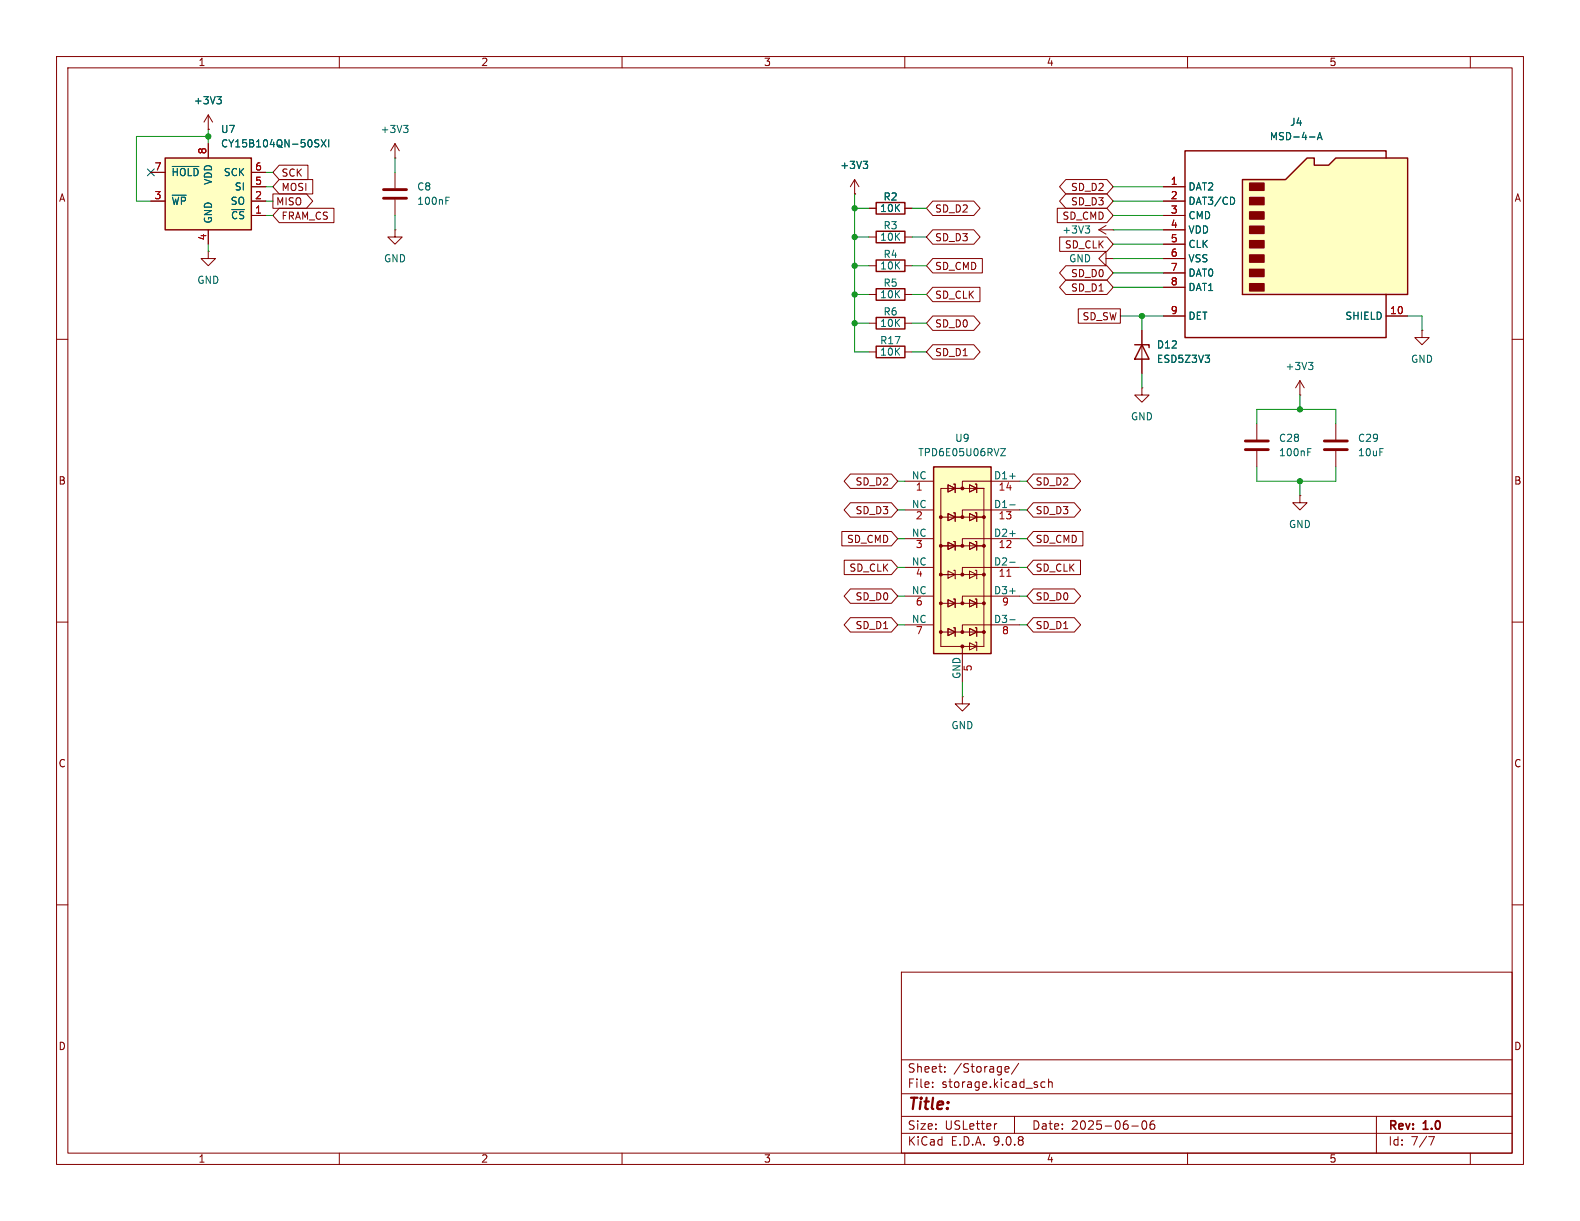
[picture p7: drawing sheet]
<svg xmlns="http://www.w3.org/2000/svg" width="279mm" height="216mm" viewBox="0 0 279 216" stroke-linecap="round" stroke-linejoin="round" font-family="sans-serif">
<g fill="none" stroke="#840000" stroke-width=".18">
<path d="M10 10h259.4v195.9h-259.4zM12 12h255.4v191.9h-255.4zM60 10v2M110 10v2M160 10v2M210 10v2M260 10v2M36.8 22.9h.1M36.8 20.3l-.7 1.3M36.8 20.3l.8 1.3M36.8 20.3v2.6M69.8 27.9h.1"/>
<path d="M69.8 25.4v2.5M69.8 30.5v2.8M69.8 35.3v2.8M69.8 25.4l-.7 1.3M69.8 25.4l.8 1.3M151.1 34.3h.1M151.1 31.8l-.7 1.2M151.1 31.8l.8 1.2M151.1 31.8v2.5M195.6 39.9l-1.3 .7M36.8 44.5v1.2h1.3l-1.3 1.3-1.2-1.3h1.2M36.8 44.5h.1"/>
<path d="M69.8 40.6v1.3h1.3l-1.3 1.3-1.2-1.3h1.2M69.8 40.6h.1M194.3 40.6l1.3 .8M194.3 40.6h2.5M196.8 40.6h.1M201.9 58.4v7.6M251.5 58.4v1.3h1.2l-1.2 1.3-1.3-1.3h1.3M251.5 58.4h.1M10 60h2M201.9 68.6v1.3h1.3l-1.3 1.2-1.2-1.2h1.2M201.9 68.6h.1M222.2 74.9v2.8"/>
<path d="M222.2 79.8v2.8M229.9 69.9h.1M229.9 67.3l-.8 1.3M229.9 67.3l.7 1.3M229.9 67.3v2.6M236.2 74.9v2.8M236.2 79.8v2.8M267.4 60h2M229.9 87.6v1.3h1.2l-1.2 1.3-1.3-1.3h1.3M229.9 87.6h.1M10 110h2M267.4 110h2"/>
<path d="M10 160h2M159.4 171.9h108v32h-108zM267.4 160h2M159.4 197.4h108M159.4 193.4h108M159.4 187.4h108M164.9 192.1v.2M164.9 191.4v.1M167.1 189.4v.2M167.1 188.7v.1M176.3 198.7l-.3 .1M177.8 189.5h.6"/>
<path d="M177.8 188.7l.4-.1 .2 .3-.7 .2M179.4 197.4v3M180.1 188l-1.2 1.9M184.8 191.4l-.4-.1-.3 .3v.4l.1 .2h.6M185.4 191.4l.2-.1 .4 .1 .1 .9M185.4 190.8v1.5M200.1 199.1h1.2M202.1 198.3l.2-.1a.81 .81 0 0 1 .6 .6 .81 .81 0 0 1-.3 .8l-.2 .1a.81 .81 0 0 1-.3-1.4zM204.1 198.2a.59 .59 0 0 0-.7 .6v.6l.1 .2 .4 .1 .2-.2 .1-.5-.1-.2h-.5l-.2 .2M243.4 197.4v6.5M60 203.9v2M110 203.9v2"/>
<path d="M159.4 200.4h108M160 203.9v2M210 203.9v2M252.6 201h1l-.6 1.5M260 203.9v2"/>
</g>
<g fill="none" stroke="#006464" stroke-width=".18">
<path d="M38.3 17.1h.8l-.4 .5M38.9 17.6l.2 .2v.3l-.2 .3M71.4 22.2h.7l-.4 .5M71.9 22.7l.2 .2v.3l-.2 .2M78.9 35.5h.4M78.9 34.9h.6M152.6 28.5h.8l-.4 .5M153.2 29l.2 .2v.3l-.2 .3M191.9 39.9h.8l-.4 .5M192.4 40.4l.3 .3v.3l-.3 .2M213.1 62.8h.8l-.4 .5M213.8 63.4v.6"/>
<path d="M231.3 79.9h.4M231.3 79.3h.6M231.4 64.1h.8l-.5 .5M231.9 64.6l.3 .2v.3l-.3 .2"/>
</g>
<path d="M67.8 33.5h4.1M67.8 35.1h4.1M220.2 78h4.1M220.2 79.5h4.1M234.2 78h4.1M234.2 79.5h4.1" fill="none" stroke="#840000" stroke-width=".51"/>
<path d="M200.7 61h2.5v.5M201.9 61l1.3 2.5h-2.5z" fill="none" stroke="#840000" stroke-width=".25"/>
<path d="M219.7 31.8h7.6l3.8-3.9h1.3v1.3h2.5l1.3-1.3h12.7v24.2h-29.2z" fill="#ffffc2"/>
<path d="M219.7 31.8h7.6l3.8-3.9h1.3v1.3h2.5l1.3-1.3h12.7v24.2h-29.2zM245.1 27.9v-1.2h-35.6v33h35.6v-7.6" fill="none" stroke="#840000" stroke-width=".25"/>
<g fill="#840000" stroke="#840000" stroke-width=".25">
<path d="M221 32.4h2.5v1.3h-2.5z"/>
<path d="M221 34.9h2.5v1.3h-2.5z"/>
<path d="M221 37.5h2.5v1.2h-2.5z"/>
<path d="M221 40h2.5v1.3h-2.5z"/>
<path d="M221 42.5h2.5v1.3h-2.5z"/>
<path d="M221 45.1h2.5v1.3h-2.5z"/>
<path d="M221 47.6h2.5v1.3h-2.5z"/>
<path d="M221 50.2h2.5v1.2h-2.5z"/>
</g>
<path d="M205.7 33h3.8M205.7 35.6h3.8M205.7 38.1h3.8M195.6 45.7v-1.2l-1.3 1.2 1.3 1.3v-1.3h1.2M196.8 45.7h.1M205.7 40.6h3.8M205.7 43.2h3.8M205.7 45.7h3.8M205.7 48.3h3.8M205.7 50.8h3.8M205.7 55.9h3.8M245.1 55.9h3.8" fill="none" stroke="#840000" stroke-width=".18"/>
<path d="M218.1 34.9l.2 .5-.2 .7M231.6 24.2h.9M233 24.7l.4-1.3 .4 1.3M233.1 24.3h.6" fill="none" stroke="#006464" stroke-width=".18"/>
<path d="M29.2 27.9h15.2v12.7h-15.2z" fill="#ffffc2"/>
<path d="M29.2 27.9h15.2v12.7h-15.2z" fill="none" stroke="#840000" stroke-width=".25"/>
<path d="M26.7 30.5h2.5M26.7 35.6h2.5M36.8 25.4v2.5M44.4 30.5h2.6M44.4 35.6h2.6M44.4 33h2.6M44.4 38.1h2.6M36.8 40.6v2.6M170.2 123.2v1.3h1.2l-1.2 1.2-1.3-1.2h1.3M170.2 123.2h.1" fill="none" stroke="#840000" stroke-width=".18"/>
<path d="M30.5 29.4h4.7M30.5 34.5h2.4M55.9 25.3l.4 .1 .1 .3-.3 .3h-.3M55.9 24.7l.5 .1M56.8 24.7l.9 1.3M57.7 24.7l-.9 1.3M58.1 24.7v1.3" fill="none" stroke="#006464" stroke-width=".18"/>
<path d="M165.1 82.6h10.2v33h-10.2z" fill="#ffffc2"/>
<path d="M154.9 35.8h5.1v2h-5.1zM154.9 40.9h5.1v2h-5.1zM154.9 51.1h5.1v2h-5.1zM154.9 56.1h5.1v2.1h-5.1zM154.9 46h5.1v2h-5.1zM154.9 61.2h5.1v2h-5.1zM165.1 82.6h10.2v33h-10.2z" fill="none" stroke="#840000" stroke-width=".25"/>
<g fill="none" stroke="#840000" stroke-width=".18">
<path d="M26.7 35.6h2.5M26.7 30.5h2.5M36.8 22.9h.1M36.8 25.4v2.5M44.4 33h2.6M44.4 35.6h2.6M44.4 38.1h2.6M44.4 30.5h2.6M48.3 34.3h5.9l1.1 1.3-1.1 1.2h-5.9zM49.4 29.2h5.1v2.6h-5.1l-1.1-1.3zM49.4 36.8h9.7v2.6h-9.7l-1.1-1.3zM49.4 31.7h5.9v2.6h-5.9l-1.1-1.3z"/>
<path d="M151.1 34.3h.1M153.7 36.8h1.2M160 36.8h1.3M164.9 35.6h7.3l1.1 1.2-1.1 1.3h-7.3l-1.1-1.3zM187 36.8h8.7l1.1 1.3-1.1 1.3h-8.7zM188.5 34.3h7.2l1.1 1.3-1.1 1.2h-7.2l-1.1-1.2zM188.5 31.7h7.2l1.1 1.3-1.1 1.3h-7.2l-1.1-1.3zM205.7 33h3.8M205.7 35.6h3.8M205.7 38.1h3.8M36.8 40.6v2.6M153.7 41.9h1.2"/>
<path d="M153.7 52.1h1.2M153.7 57.2h1.2M153.7 47h1.2M160 41.9h1.3M160 52.1h1.3M160 57.2h1.3M160 47h1.3M164.9 40.6h7.3l1.1 1.3-1.1 1.3h-7.3l-1.1-1.3zM164.9 55.9h7.3l1.1 1.3-1.1 1.2h-7.3l-1.1-1.2zM164.9 50.8h8.4v2.5h-8.4l-1.1-1.2zM164.9 45.7h8.8v2.6h-8.8l-1.1-1.3zM187.4 41.9h8.3l1.1 1.3-1.1 1.3h-8.3z"/>
<path d="M188.5 49.5h7.2l1.1 1.3-1.1 1.3h-7.2l-1.1-1.3zM188.5 47h7.2l1.1 1.3-1.1 1.2h-7.2l-1.1-1.2zM190.7 54.6h7.4v2.6h-7.4zM201.9 58.4v2.6M205.7 40.6h3.8M205.7 43.2h3.8M205.7 45.7h3.8M205.7 48.3h3.8M205.7 50.8h3.8M205.7 55.9h3.8M245.1 55.9h3.8M153.7 62.2h1.2"/>
<path d="M160 62.2h1.3M164.9 61h7.3l1.1 1.2-1.1 1.3h-7.3l-1.1-1.3zM201.9 63.5v2.5M148.9 94h8.7l1.1 1.3-1.1 1.2h-8.7zM149.3 99.1h8.3l1.1 1.2-1.1 1.3h-8.3zM150.4 83.8h7.2l1.1 1.3-1.1 1.3h-7.2l-1.1-1.3zM150.4 88.9h7.2l1.1 1.3-1.1 1.2h-7.2l-1.1-1.2zM160 85.1h5.1M160 90.2h5.1M160 95.3h5.1M166.4 91.4v5.1M167.6 85.7l1.3 .7-1.3 .6z"/>
<path d="M167.6 90.8l1.3 .6-1.3 .7zM167.6 95.9l1.3 .6-1.3 .7zM168.7 85.6h.2v1.5M168.7 90.7h.2v1.5M168.7 95.8h.2v1.5M168.9 86.4h-2.5v5h2.5M168.9 96.5h-2.5v5.1h2.5M168.9 86.4h5.1v27.9h-7.6v-2.5M168.9 91.4h5.1M168.9 96.5h5.1M171.4 85.7l1.3 .7-1.3 .6zM171.4 90.8l1.3 .6-1.3 .7z"/>
<path d="M171.4 95.9l1.3 .6-1.3 .7zM172.5 85.6h.2v1.5M172.5 90.7h.2v1.5M172.5 95.8h.2v1.5M180.3 85.1h-10.1v1.3M180.3 90.2h-10.1v1.2M180.3 95.3h-10.1v1.2M182.7 94h8.8v2.5h-8.8l-1.1-1.2zM182.7 99.1h8.4v2.5h-8.4l-1.1-1.3zM182.7 83.8h7.3l1.1 1.3-1.1 1.3h-7.3l-1.1-1.3zM182.7 88.9h7.3l1.1 1.3-1.1 1.2h-7.3l-1.1-1.2zM150.4 109.2h7.2l1.1 1.3-1.1 1.3h-7.2l-1.1-1.3z"/>
<path d="M150.4 104.1h7.2l1.1 1.3-1.1 1.3h-7.2l-1.1-1.3zM160 100.3h5.1M160 105.4h5.1M160 110.5h5.1M167.6 101l1.3 .6-1.3 .6zM167.6 106l1.3 .7-1.3 .6zM167.6 111.1l1.3 .7-1.3 .6zM168.7 100.8h.2v1.6M168.7 105.9h.2v1.5M168.7 111h.2v1.5M168.9 106.7h-2.5v5.1h2.5M168.9 106.7h5.1"/>
<path d="M168.9 111.8h5.1M170.2 114.3v6.4M171.4 101l1.3 .6-1.3 .6zM171.4 106l1.3 .7-1.3 .6zM171.4 111.1l1.3 .7-1.3 .6zM171.4 113.7l1.3 .6-1.3 .6zM172.5 100.8h.2v1.6M172.5 105.9h.2v1.5M172.5 111h.2v1.5M172.5 113.5h.2v1.6M174 101.6h-7.6v5.1M180.3 100.3h-10.1v1.3"/>
<path d="M180.3 105.4h-10.1v1.3M180.3 110.5h-10.1v1.3M182.7 109.2h7.3l1.1 1.3-1.1 1.3h-7.3l-1.1-1.3zM182.7 104.1h7.3l1.1 1.3-1.1 1.3h-7.3l-1.1-1.3z"/>
</g>
<g fill="#840000" stroke="#840000" stroke-width=".18">
<circle cx="170.2" cy="86.4" r=".25"/>
<circle cx="174" cy="91.4" r=".25"/>
<circle cx="170.2" cy="91.4" r=".25"/>
<circle cx="166.4" cy="91.4" r=".25"/>
<circle cx="174" cy="96.5" r=".25"/>
<circle cx="170.2" cy="96.5" r=".25"/>
<circle cx="166.4" cy="96.5" r=".25"/>
<circle cx="174" cy="101.6" r=".25"/>
<circle cx="170.2" cy="101.6" r=".25"/>
<circle cx="166.4" cy="101.6" r=".25"/>
<circle cx="174" cy="106.7" r=".25"/>
<circle cx="170.2" cy="106.7" r=".25"/>
<circle cx="166.4" cy="106.7" r=".25"/>
<circle cx="174" cy="111.8" r=".25"/>
<circle cx="170.2" cy="111.8" r=".25"/>
<circle cx="166.4" cy="111.8" r=".25"/>
<circle cx="170.2" cy="114.3" r=".25"/>
</g>
<g fill="none" stroke="#006464" stroke-width=".18">
<path d="M38.3 17.1h.8l-.4 .5M38.9 17.6l.2 .2v.3l-.2 .3M30.5 29.4h4.7M30.5 34.5h2.4M55.9 25.3l.4 .1 .1 .3-.3 .3h-.3M55.9 24.7l.5 .1M56.8 24.7l.9 1.3M57.7 24.7l-.9 1.3M58.1 24.7v1.3M152.6 28.5h.8l-.4 .5M153.2 29l.2 .2v.3l-.2 .3M218.1 34.9l.2 .5-.2 .7"/>
<path d="M231.6 24.2h.9M233 24.7l.4-1.3 .4 1.3M233.1 24.3h.6M177 79.3h.8l-.8 1.3h.8M213.1 62.8h.8l-.4 .5M213.8 63.4v.6M178.6 84.2h.9M178.6 89.3h.9M178.6 94.3h.9M178.6 99.4h.9M178.6 104.5h.9M178.6 109.6h.9"/>
</g>
<path d="M178 101.9h.8" fill="none" stroke="#a90000" stroke-width=".18"/>
<g fill="none" stroke="#009600" stroke-width=".18">
<path d="M36.8 24.1h-12.7v11.5h2.6M36.8 22.9v2.5M47 35.6h1.3M47 30.5h1.3M47 33h1.3M47 38.1h1.3M69.8 27.9v2.6M69.8 38.1v2.5M151.1 34.3v27.9h2.6M151.1 36.8h2.6M161.3 36.8h2.5M196.8 35.6h8.9"/>
<path d="M196.8 33h8.9M196.8 38.1h8.9M36.8 43.2v1.3M151.1 47h2.6M151.1 41.9h2.6M151.1 57.2h2.6M151.1 52.1h2.6M161.3 47h2.5M161.3 41.9h2.5M161.3 57.2h2.5M161.3 52.1h2.5M196.8 43.2h8.9"/>
<path d="M196.8 40.6h8.9M196.8 48.3h8.9M196.8 50.8h8.9M196.8 45.7h8.9M198.1 55.9h7.6M201.9 55.9v2.5M248.9 55.9h2.6v2.5M161.3 62.2h2.5M201.9 66v2.6M222.2 74.9v-2.5h14v2.5M229.9 69.9v2.5M158.7 85.1h1.3"/>
<path d="M158.7 90.2h1.3M158.7 95.3h1.3M180.3 85.1h1.3M180.3 90.2h1.3M180.3 95.3h1.3M222.2 82.6v2.5h14v-2.5M229.9 85.1v2.5M158.7 105.4h1.3M158.7 110.5h1.3M158.7 100.3h1.3M180.3 105.4h1.3M180.3 110.5h1.3"/>
<path d="M180.3 100.3h1.3M170.2 120.7v2.5"/>
</g>
<path d="M26.1 29.9l1.2 1.2M27.3 29.9l-1.2 1.2" fill="none" stroke="#000084" stroke-width=".18"/>
<g fill="#009600" stroke="#009600" stroke-width=".18">
<circle cx="229.9" cy="72.4" r=".46"/>
<circle cx="201.9" cy="55.9" r=".46"/>
<circle cx="229.9" cy="85.1" r=".46"/>
<circle cx="151.1" cy="47" r=".46"/>
<circle cx="151.1" cy="41.9" r=".46"/>
<circle cx="151.1" cy="36.8" r=".46"/>
<circle cx="151.1" cy="57.2" r=".46"/>
<circle cx="151.1" cy="52.1" r=".46"/>
<circle cx="36.8" cy="24.1" r=".46"/>
</g>
<text font-size="2.8" fill="#840000" x="160.4" y="196.8">Title:</text>
<g font-size="2.1" fill="#840000">
<text x="160.4" y="189.9">Sheet:</text>
<text x="168.6" y="189.9">/Storage/</text>
<text x="160.4" y="192.6">File:</text>
<text x="166.5" y="192.6">storage.kicad_sch</text>
<text x="160.4" y="202.8">KiCad</text>
<text x="160.4" y="200">Size:</text>
<text x="167.1" y="200">USLetter</text>
<text x="168.1" y="202.8">E.D.A.</text>
<text x="175.7" y="202.8">9.0.8</text>
<text x="182.4" y="200">Date:</text>
<text x="189.4" y="200">2025-06-06</text>
<text x="245.4" y="200.2">Rev:</text>
<text x="245.4" y="202.8">Id:</text>
<text x="249.5" y="202.8">7/7</text>
<text x="251.8" y="200.2">1.0</text>
</g>
<g font-size="1.8" fill="#840000">
<text x="35" y="11.9">1</text>
<text x="85" y="11.9">2</text>
<text x="135" y="11.9">3</text>
<text x="185" y="11.9">4</text>
<text x="235" y="11.9">5</text>
<text x="10.3" y="35.9">A</text>
<text x="49.7" y="31.4">SCK</text>
<text x="49.7" y="34">MOSI</text>
<text x="189.3" y="34">SD_D2</text>
<text x="267.7" y="35.9">A</text>
<text x="48.7" y="36.5">MISO</text>
<text x="49.7" y="39.1">FRAM_CS</text>
<text x="165.3" y="37.8">SD_D2</text>
<text x="187.8" y="39.1">SD_CMD</text>
<text x="189.3" y="36.5">SD_D3</text>
<text x="165.3" y="42.9">SD_D3</text>
<text x="165.3" y="47.9">SD_CMD</text>
<text x="188.2" y="44.1">SD_CLK</text>
<text x="165.3" y="53">SD_CLK</text>
<text x="189.3" y="51.8">SD_D1</text>
<text x="189.3" y="49.2">SD_D0</text>
<text x="165.3" y="58.1">SD_D0</text>
<text x="191.3" y="56.8">SD_SW</text>
<text x="165.3" y="63.2">SD_D1</text>
<text x="10.3" y="85.9">B</text>
<text x="151.2" y="86">SD_D2</text>
<text x="183" y="86">SD_D2</text>
<text x="267.7" y="85.9">B</text>
<text x="151.2" y="91.1">SD_D3</text>
<text x="183" y="91.1">SD_D3</text>
<text x="149.7" y="96.2">SD_CMD</text>
<text x="150.1" y="101.3">SD_CLK</text>
<text x="183" y="96.2">SD_CMD</text>
<text x="183" y="101.3">SD_CLK</text>
<text x="151.2" y="106.4">SD_D0</text>
<text x="183" y="106.4">SD_D0</text>
<text x="151.2" y="111.4">SD_D1</text>
<text x="183" y="111.4">SD_D1</text>
<text x="10.3" y="135.9">C</text>
<text x="267.7" y="135.9">C</text>
<text x="10.3" y="185.9">D</text>
<text x="267.7" y="185.9">D</text>
<text x="35" y="205.8">1</text>
<text x="85" y="205.8">2</text>
<text x="135" y="205.8">3</text>
<text x="185" y="205.8">4</text>
<text x="235" y="205.8">5</text>
</g>
<g font-size="1.8" fill="#006464">
<text x="34.2" y="18.6">+3V3</text>
<text x="39" y="23.7">U7</text>
<text x="67.2" y="23.7">+3V3</text>
<text x="228" y="22.5">J4</text>
<text x="39" y="26.3">CY15B104QN-50SXI</text>
<text x="224.4" y="25">MSD-4-A</text>
<text x="30.2" y="31.3">~{HOLD}</text>
<text x="37.7" y="32.8" transform="rotate(-90 37.7 32.8)">VDD</text>
<text x="39.5" y="31.3">SCK</text>
<text x="41.4" y="33.9">SI</text>
<text x="73.7" y="33.9">C8</text>
<text x="148.5" y="30.1">+3V3</text>
<text x="156.1" y="35.7">R2</text>
<text x="210.1" y="33.9">DAT2</text>
<text x="30.2" y="36.4">~{WP}</text>
<text x="37.7" y="39.6" transform="rotate(-90 37.7 39.6)">GND</text>
<text x="40.7" y="36.4">SO</text>
<text x="40.8" y="39">~{CS}</text>
<text x="73.7" y="36.4">100nF</text>
<text x="155.5" y="37.7">10K</text>
<text x="156.1" y="40.7">R3</text>
<text x="187.7" y="41.5">+3V3</text>
<text x="210.1" y="36.4">DAT3/CD</text>
<text x="210.1" y="39">CMD</text>
<text x="210.1" y="41.5">VDD</text>
<text x="67.8" y="46.6">GND</text>
<text x="155.5" y="42.8">10K</text>
<text x="155.5" y="47.9">10K</text>
<text x="156.1" y="45.8">R4</text>
<text x="189" y="46.6">GND</text>
<text x="210.1" y="44">CLK</text>
<text x="210.1" y="46.6">VSS</text>
<text x="34.8" y="50.4">GND</text>
<text x="155.5" y="52.9">10K</text>
<text x="156.1" y="50.9">R5</text>
<text x="210.1" y="49.1">DAT0</text>
<text x="210.1" y="51.7">DAT1</text>
<text x="155.5" y="58">10K</text>
<text x="156.1" y="56">R6</text>
<text x="210.1" y="56.7">DET</text>
<text x="237.8" y="56.7">SHIELD</text>
<text x="155.5" y="61.1">R17</text>
<text x="155.5" y="63.1">10K</text>
<text x="204.5" y="64.4">ESD5Z3V3</text>
<text x="204.5" y="61.8">D12</text>
<text x="227.2" y="65.6">+3V3</text>
<text x="249.4" y="64.4">GND</text>
<text x="199.9" y="74.5">GND</text>
<text x="162.3" y="80.9">TPD6E05U06RVZ</text>
<text x="168.8" y="78.3">U9</text>
<text x="226.1" y="80.9">100nF</text>
<text x="226.1" y="78.3">C28</text>
<text x="240" y="78.3">C29</text>
<text x="240" y="80.9">10uF</text>
<text x="161.2" y="84.8">NC</text>
<text x="161.2" y="89.9">NC</text>
<text x="175.7" y="84.8">D1+</text>
<text x="175.7" y="89.9">D1-</text>
<text x="161.2" y="95">NC</text>
<text x="175.7" y="95">D2+</text>
<text x="227.8" y="93.6">GND</text>
<text x="161.2" y="100.1">NC</text>
<text x="175.7" y="100.1">D2-</text>
<text x="161.2" y="105.2">NC</text>
<text x="175.7" y="105.2">D3+</text>
<text x="161.2" y="110.2">NC</text>
<text x="175.7" y="110.2">D3-</text>
<text x="169.9" y="120.1" transform="rotate(-90 169.9 120.1)">GND</text>
<text x="168.1" y="129.1">GND</text>
</g>
<g font-size="1.8" fill="#a90000">
<text x="36.6" y="27.4" transform="rotate(-90 36.6 27.4)">8</text>
<text x="27.2" y="30.2">7</text>
<text x="27.2" y="35.3">3</text>
<text x="45" y="30.2">6</text>
<text x="45" y="32.8">5</text>
<text x="45" y="35.3">2</text>
<text x="206.9" y="32.8">1</text>
<text x="206.9" y="35.3">2</text>
<text x="45" y="37.8">1</text>
<text x="206.9" y="37.8">3</text>
<text x="206.9" y="40.4">4</text>
<text x="36.6" y="42.6" transform="rotate(-90 36.6 42.6)">4</text>
<text x="206.9" y="42.9">5</text>
<text x="206.9" y="45.5">6</text>
<text x="206.9" y="48">7</text>
<text x="206.9" y="50.5">8</text>
<text x="206.9" y="55.6">9</text>
<text x="245.7" y="55.6">10</text>
<text x="161.9" y="87.1">1</text>
<text x="176.5" y="87.1">14</text>
<text x="161.9" y="92.2">2</text>
<text x="176.5" y="92.2">13</text>
<text x="161.9" y="97.2">3</text>
<text x="176.5" y="97.2">12</text>
<text x="161.9" y="102.3">4</text>
<text x="161.9" y="107.4">6</text>
<text x="176.5" y="102.3">11</text>
<text x="177.1" y="107.4">9</text>
<text x="161.9" y="112.5">7</text>
<text x="177.1" y="112.5">8</text>
<text x="172.2" y="118.8" transform="rotate(-90 172.2 118.8)">5</text>
</g>
</svg>
